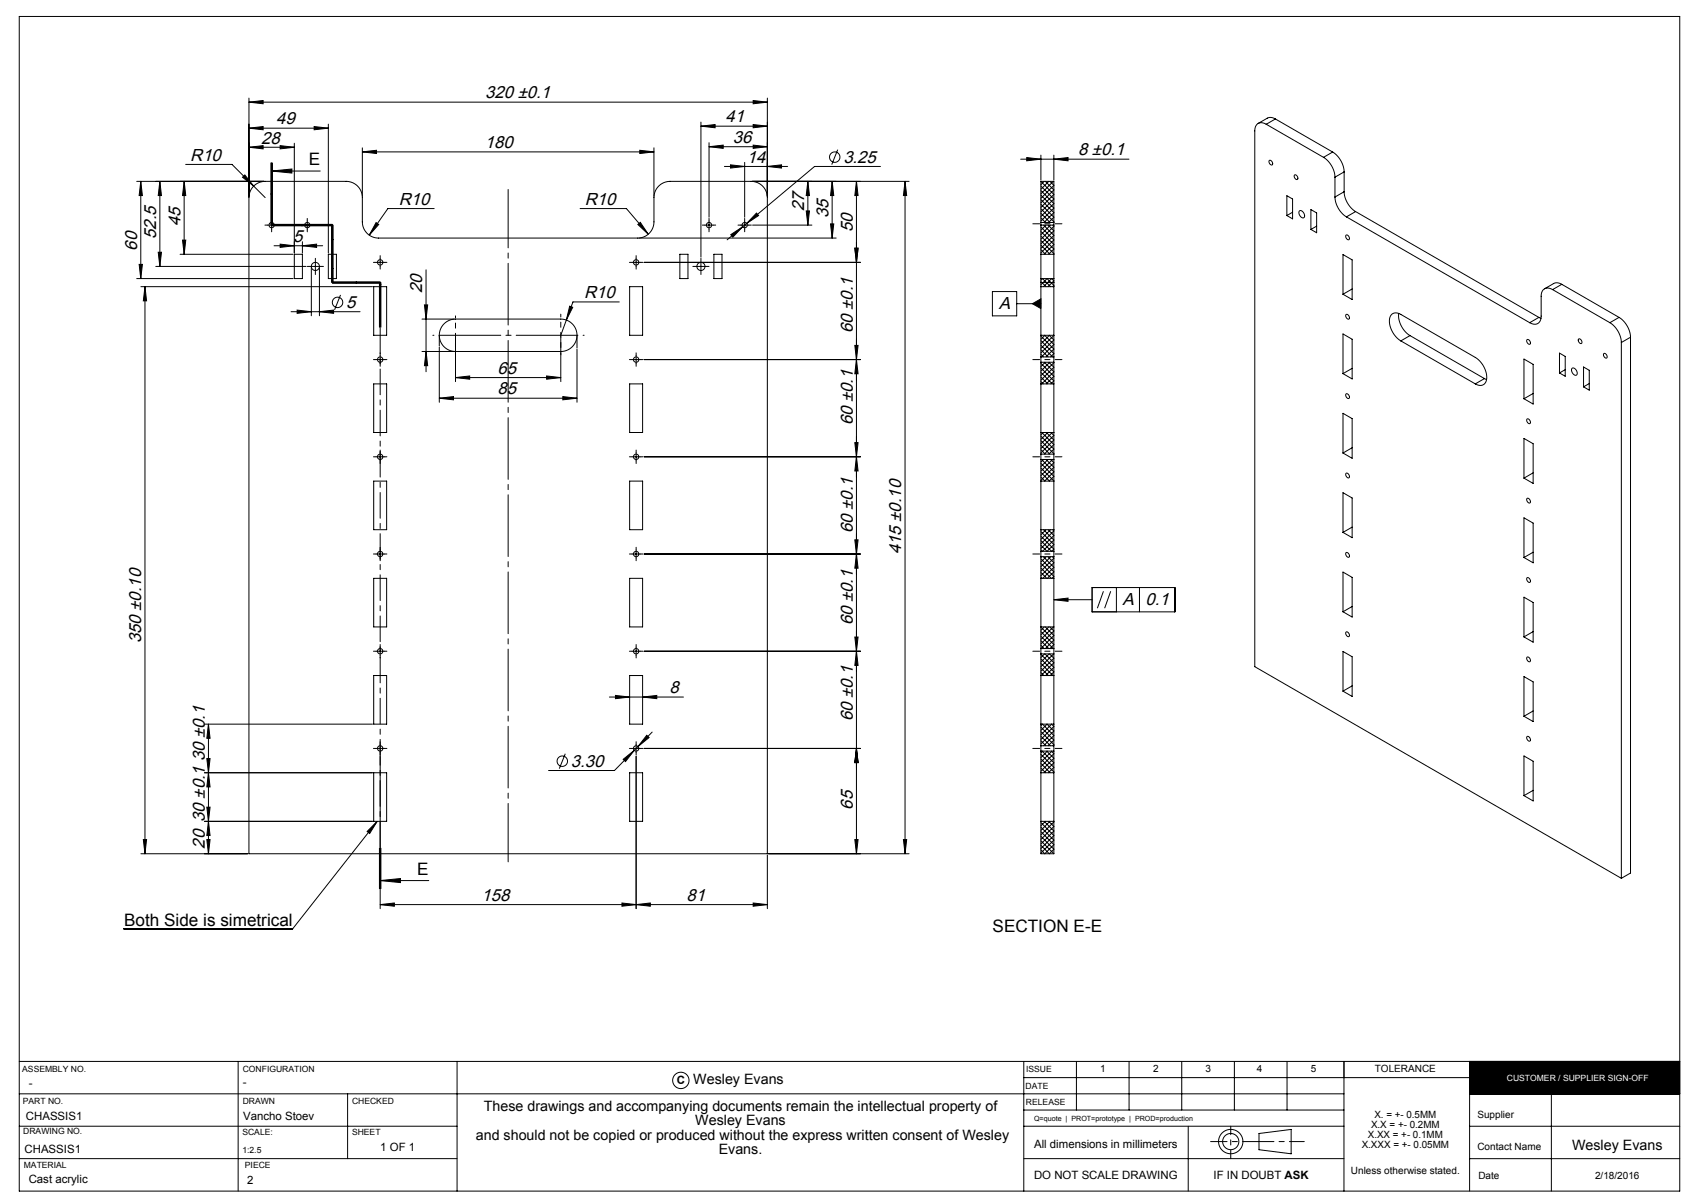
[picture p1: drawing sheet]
<svg xmlns="http://www.w3.org/2000/svg" width="420mm" height="297mm" viewBox="0 0 420 297" stroke-linecap="round" stroke-linejoin="round" font-family="sans-serif">
<g fill="none" stroke="#000" stroke-width=".25">
<path d="M4.8 4.1h410v290h-410zM61.5 25.2l3.5-.4v.8zM61.5 36.4l3.5-.4v.8zM61.5 31.6l3.5-.4v.8zM61.5 24.2v24.3M61.5 25.2h128M61.5 36.4h11.2M61.5 31.6h19.6M69.2 36l3.5 .4-3.5 .4zM72.7 35.4v27.1M77.6 31.2l3.5 .4-3.5 .4zM81.1 30.6v31.9"/>
<path d="M89.5 37.5l3.5-.4v.8zM89.5 36.5v12M89.5 37.5h72M158 37.1l3.5 .4-3.5 .4zM161.5 36.5v12M173.1 31.1l3.5-.4v.8zM173.1 30.1v33.4M173.1 31.1h16.4M175.1 36.2l3.5-.4v.8zM175.1 35.2v18.4M175.1 36.2h14.4M186 24.8l3.5 .4-3.5 .4z"/>
<path d="M186 30.7l3.5 .4-3.5 .4zM186 35.8l3.5 .4-3.5 .4zM189.5 24.2v24.3M206.8 37l-1.4 3.6M252 39.3h26.8M253.5 38.9l3.5 .4-3.5 .4zM257 38.3v6.2M260.2 39.3l3.5-.4v.8zM260.2 38.3v6.2M312.7 30.7a1.72 1.72 0 0 0-2-.2 1.72 1.72 0 0 0-.9 1.8v132.3l90.5 52.2M312.7 30.7l14.1 8.1M313.4 39.6a.65 .65 0 0 1 .7 .4 .65 .65 0 0 1-.1 .7l-.3-.1a.81 .81 0 0 1-.3-1z"/>
<path d="M314.9 29.4a1.99 1.99 0 0 0-2-.2l-2.2 1.3M314.9 29.4l14.2 8.1M314.9 29.4l-2.2 1.3M326.8 38.8a6.3 6.3 0 0 1 2.8 4.9M329.1 37.5a6.3 6.3 0 0 1 2.8 4.9M329.1 37.5l-2.3 1.3M33.8 44.8h31.4M34.8 44.8l.4 3.5h-.8zM34.8 44.8v24M39.5 44.8v21M39.5 44.8l.4 3.5h-.8zM45.1 59.3h.8l-.4 3.5z"/>
<path d="M45.5 44.8v18M45.5 44.8l.4 3.5h-.8zM45.8 40.6h11.5l5.3 5.3M59.9 43.8l.5-.6 2.2 2.7zM62.6 46a4 4 0 0 1 2.9-1.2h20a4 4 0 0 1 4 4v6a4 4 0 0 0 4 4h64a4 4 0 0 0 4-4v-6a4 4 0 0 1 4-4h20a4 4 0 0 1 4 4v162h-128v-162l.3-1.6zM62.6 45.9l2.9 2.9M66.1 55.6h16v14.2h11.8v11M66.9 40.2v7.7zM66.9 47.9v7.7M67.1 40.2v16.4M67.1 55.8h15M67.1 55.4h15"/>
<path d="M67.1 42.2h12M67.1 42.2l5-.5v1zM67.2 40.2v15.4M74.7 59.7v2.8M75.9 54.6v2M81.9 55.6v14.2M82.2 55.6v14.2M92.9 55l.6 .4-2.3 2.7zM107.2 51.5h-11.4l-4.6 6.6M143.2 51.5h11.5l5.4 6.3M157.5 55.4l.6-.5 2 2.9zM157.8 58.8h48.7"/>
<path d="M174.1 55.6h2M175.1 54.6v2M178.9 41.1h15.6M180.4 40.7l3.5 .4-3.5 .4zM180.4 57.9l3-1.9-2.5 2.6zM182.9 55.6h2M183.9 40.1v13.5M183.9 54.6v2M185.8 44.8h38.7M185.8 55.6h14.7M186.8 52.6l.5 .6-2.9 2zM189.5 41.1l3.5-.4v.8z"/>
<path d="M199.1 52.1h.8l-.4 3.5zM199.5 44.8l.4 3.5h-.8zM199.5 44.8v10.8M205.1 55.3h.8l-.4 3.5zM205.5 44.8l.4 3.5h-.8zM205.5 44.8v14M211.5 44.8l.4 3.5h-.8zM211.5 44.8v166M217.4 41.1h-16.3l-21.6 18.1M223.5 44.8v166M223.5 44.8l.4 3.5h-.8zM257 49.3l3.2 3.2-2.4 2.4"/>
<path d="M257 50.4l3.2 3.2-1.3 1.3M257 51.5l3.2 3.2-.2 .2M257 56l3.2 3.2-3.2 3.2M257 57.2l3.2 3.2-2.4 2.4M257 58.3l3.2 3.2-1.3 1.3M257 59.4l3.2 3.2-.2 .2M257 54.9h.1M257 53.8l1.1 1.1M257 52.7l2.3 2.2M257 44.8l3.2 3.2-3.2 3.2M257 45.9l3.2 3.2-3.2 3.2M257 47.1l3.2 3.2-3.2 3.2"/>
<path d="M257 48.2l3.2 3.2-3.2 3.2M257 54.9v.7M257 55.6h3.2M257 54.9v-10.1h3.2v10.1M257 55.6v32.5M257 54.9h3.2M257.1 55.6l-.1 .1M257.7 55.6l2.5 2.5-3.2 3.2M257.8 44.8l-.8 .8M258.1 44.8l2.1 2.1-3.2 3.2M258.3 55.6l-1.3 1.2M258.8 55.6l1.4 1.4-3.2 3.2"/>
<path d="M259 44.8l-2 1.9M259.2 44.8l1 1-3.2 3.2M259.4 55.6l-2.4 2.3M259.9 55.6l.3 .3-3.2 3.2M260.1 44.8l-3.1 3M260.2 54.9v.7M260.2 55.6v32.5M317.7 48.3l1.5 .8v4.9l-1.5-.8zM319.2 52.4l-1.5 .8M319.6 43.2a.65 .65 0 0 1 .7 .4 .65 .65 0 0 1-.1 .7l-.3-.1a.81 .81 0 0 1-.3-1zM320.8 52.1a1.04 1.04 0 0 1 1.1 .5 1.04 1.04 0 0 1-.1 1.2 1.27 1.27 0 0 1-1-1.7zM323.7 51.7l1.4 .9v4.9l-1.4-.9z"/>
<path d="M325.1 55.8l-1.4 .8M329.6 48.6a6.2 6.2 0 0 0 2.8 4.9M329.6 43.7v4.9M331.9 47.3a6.3 6.3 0 0 0 2.8 4.9M331.9 42.4l-2.3 1.3M331.9 47.3l-2.3 1.3M331.9 42.4v4.9M332.4 58.1a.65 .65 0 0 1 .7 .3 .65 .65 0 0 1-.2 .8l-.3-.2a.78 .78 0 0 1-.2-.9zM332.4 53.5l45.3 26.2M334.7 52.2l-2.3 1.3M334.7 52.2l45.3 26.2M33.8 68.8h38.6"/>
<path d="M34.4 65.3h.8l-.4 3.5zM34.8 70.8h57.2M35.8 70.8l.4 3.5h-.8zM35.8 70.8v140M38.5 65.8h37.1M39.1 62.3h.8l-.4 3.5zM44.5 62.8h27.9M67.7 60.7h12M69.2 60.3l3.5 .4-3.5 .4zM71.9 77h17M72.7 62.8h2v6h-2zM73.4 76.6l3.5 .4-3.5 .4z"/>
<path d="M74.7 60.7l3.5-.4v.8zM76.9 65.8h2M76.9 66.1v11.9M77.9 64.8v2M78.9 77l3.5-.4v.8zM78.9 66.1v11.9M81.1 62.8h2v6h-2zM82.1 69.9h11.8M82.1 69.6h11.8M84.1 72.8l-1.5 3.7M92.3 70.8h3.2v12h-3.2zM92.9 64.8h2"/>
<path d="M93.7 69.8v11M93.9 63.8v2M94 69.8v11M104.2 78.8h8M104.8 75.3h.8l-.4 3.5zM105.2 66.6v25.2M140.7 75.6l.7 .3-1.6 3.1zM152.9 74.5h-11.4l-3 8.3M155.5 70.8h3.2v12h-3.2zM156.1 64.8h2M157.1 63.8v2M159 64.8h53.5"/>
<path d="M167.9 62.8h2v6h-2zM172.1 65.8h2M173.1 64.8v2M176.3 62.8h2v6h-2zM211.1 61.3h.8l-.4 3.5zM245 72h6v6h-6zM251 75h6M254.9 75l2.1-1.2v2.4zM257 69.2l.4-.4 2 2M257 70.3l1.5-1.5 1.7 1.7-.3 .3M257 69.5l1.3 1.3M257 70.6l.2 .2"/>
<path d="M257 62.8h.1M257 61.6l1.1 1.2M257 60.5l2.3 2.3M257 69.8h3.2M257 70.8h3.2M257 62.8h3.2M257 68.8h3.2M257.7 70.8l2-2 .5 .5-1.4 1.5M331.6 62.8l2.3 1.4v9.8l-2.3-1.4zM332.4 77.7a.65 .65 0 0 1 .7 .3 .65 .65 0 0 1-.2 .8l-.3-.2a.78 .78 0 0 1-.2-.9zM333.9 71.3l-2.3 1.3M345.4 77.4a6 6 0 0 0 2.7 5.5"/>
<path d="M380 78.4l.5 .2M380 78.4l-2.3 1.3M383.4 71.5a1.72 1.72 0 0 0-2-.2 1.72 1.72 0 0 0-.9 1.8v4.9a1.72 1.72 0 0 1-.8 1.9 1.72 1.72 0 0 1-2-.2M383.4 71.5l14.1 8.2M385.6 70.2a1.99 1.99 0 0 0-2-.2l-2.2 1.3M385.6 70.2l-2.2 1.3M385.6 70.2l14.2 8.2M397.5 79.7a6.2 6.2 0 0 1 2.8 4.9M399.8 78.4a6.2 6.2 0 0 1 2.8 4.9M399.8 78.4l-2.3 1.3M92.3 94.8h3.2v12h-3.2zM92.9 88.8h2"/>
<path d="M93.9 87.8v2M104.2 86.8h8M105.2 86.8l.4 3.5h-.8zM108.5 98.3l3.5-.4v.8zM108.5 82.8v2.6M108.5 85.7v13.6M108.5 98.3h34M109.6 80a4 4 0 0 1 2.9-1.2h26a4 4 0 0 1 4 4 4 4 0 0 1-4 4h-26a4 4 0 0 1-3.7-2.4 4 4 0 0 1 .8-4.4zM112.5 93.2l3.5-.4v.8zM112.5 83.1v11.1M112.5 93.2h26M135 92.8l3.5 .4-3.5 .4z"/>
<path d="M138.5 83.1v11.1M139 97.9l3.5 .4-3.5 .4zM142.5 82.8v3.1M142.5 86.2v13.1M155.5 94.8h3.2v12h-3.2zM156.1 88.8h2M157.1 87.8v2M159 88.8h53.5M211.1 85.3h.8l-.4 3.5zM211.5 88.8l.4 3.5h-.8zM257 83l3.2 3.2-1.9 1.9M257 84.1l3.2 3.2-.8 .8"/>
<path d="M257 87.5l.7 .6M257 86.3l1.8 1.8M257 85.2l2.9 2.9M257 89.7l3.2 3.2-1.9 1.9M257 90.8l3.2 3.2-.7 .8M257 94.2l.6 .6M257 93.1l1.7 1.7M257 92l2.8 2.8M257 88.1v1.3M257 89.4v22.7M257 82.8h3.2M257 94.8h3.2"/>
<path d="M257 88.1h3.2M257 89.4h3.2M257.9 89.4l2.3 2.4-3 3M257.9 82.8l2.3 2.3-3.1 3M258 82.8l-1 1M258.1 89.4l-1.1 1.1M259 89.4l1.2 1.3-3.2 3.2M259.1 82.8l1.1 1.1-3.2 3.2M259.1 82.8l-2.1 2.1M259.2 89.4l-2.2 2.2M260.1 89.4l.1 .1-3.2 3.2M260.2 82.8h.1"/>
<path d="M260.2 82.8l-3.2 3.2M260.2 88.1v1.3M260.2 89.4v22.7M331.6 82.4l2.3 1.4v9.8l-2.3-1.4zM332.4 97.2a.65 .65 0 0 1 .7 .4 .65 .65 0 0 1-.2 .8l-.3-.2a.78 .78 0 0 1-.2-1zM333.9 90.9l-2.3 1.3M345.9 84.2a5.6 5.6 0 0 1-2.6-6.2 1.7 1.7 0 0 1 2.6-.4l18.4 10.6a5.6 5.6 0 0 1 2.5 6.2 1.7 1.7 0 0 1-2.5 .4M345.9 84.2l18.4 10.6M348.1 82.9l-2.2 1.3M348.1 82.9l18.4 10.6M366.5 93.5l.5 .2M366.5 93.5l-2.2 1.3"/>
<path d="M376.3 88.6l2.3 1.4v9.8l-2.3-1.4zM377.1 83.9a.65 .65 0 0 1 .7 .3 .65 .65 0 0 1-.2 .8l-.3-.2a.78 .78 0 0 1-.2-.9zM378.6 97.1l-2.3 1.3M385.1 87.2l1.4 .8v4.9l-1.4-.8zM386.5 91.3l-1.4 .8M388.2 90.9a1.04 1.04 0 0 1 1 .6 1.04 1.04 0 0 1-.1 1.2 1.27 1.27 0 0 1-.9-1.8zM389.8 83.7a.65 .65 0 0 1 .7 .4 .65 .65 0 0 1-.2 .7l-.2-.1a.81 .81 0 0 1-.3-1zM391 90.6l1.4 .8v4.9l-1.4-.8zM392.4 94.7l-1.4 .8M396 87.3a.65 .65 0 0 1 .7 .4 .65 .65 0 0 1-.1 .7l-.3-.1a.81 .81 0 0 1-.3-1zM400.3 84.6v132.2M402.6 83.3l-2.3 1.3"/>
<path d="M402.6 83.3v132.2l-2.3 1.3M92.3 118.8h3.2v12h-3.2zM92.9 112.8h2M93.9 111.8v2M155.5 118.8h3.2v12h-3.2zM156.1 112.8h2M157.1 111.8v2M159 112.8h53.5M211.1 109.3h.8l-.4 3.5zM211.5 112.8l.4 3.5h-.8zM257 115.5l3.2 3.3h-3.2M257 107.7l3.2 3.2-1.2 1.2"/>
<path d="M257 108.8l3.2 3.2-.1 .1M257 111l1.1 1.1M257 109.9l2.2 2.2M257 114.4l3.2 3.2-1.2 1.2M257 117.8l1 1M257 116.7l2.1 2.1M257 112.1v1.3M257 113.4v22.7M257 106.8h3.2M257 112.1h3.2M257 113.4h3.2M257.2 113.4l3 3.1-2.3 2.3"/>
<path d="M257.2 106.8l3 2.9-2.4 2.4M257.6 106.8l-.6 .5M257.6 113.4l-.6 .7M258.3 113.4l1.9 2-3.2 3.2M258.4 106.8l1.8 1.8-3.2 3.2M258.7 106.8l-1.7 1.7M258.8 113.4l-1.8 1.8M259.4 113.4l.8 .8-3.2 3.2M259.5 106.8l.7 .7-3.2 3.2M259.8 106.8l-2.8 2.8M259.9 113.4l-2.9 2.9M260.2 112.1v1.3"/>
<path d="M260.2 113.4v22.7M331.6 102l2.3 1.4v9.7l-2.3-1.3zM332.4 116.8a.65 .65 0 0 1 .7 .4 .65 .65 0 0 1-.2 .8l-.3-.2a.78 .78 0 0 1-.2-1zM333.9 110.5l-2.3 1.3M376.3 108.2l2.3 1.4v9.8l-2.3-1.4zM377.1 103.5a.65 .65 0 0 1 .7 .3 .65 .65 0 0 1-.2 .8l-.3-.2a.78 .78 0 0 1-.2-.9zM378.6 116.7l-2.3 1.3M92.9 136.8h2M93.9 135.8v2M156.1 136.8h2M157.1 135.8v2M159 136.8h53.5"/>
<path d="M211.1 133.3h.8l-.4 3.5zM211.5 136.8l.4 3.5h-.8zM257 131.2l3.2 3.2-1.7 1.7-1.5-1.5M257 132.4l3.2 3.2-.5 .5M257 133.5l2.6 2.6M257 138l3.2 3.2-1.6 1.6M257 139.1l3.2 3.2-.5 .5M257 136.1v1.3M257 137.4v22.7M257 130.8h3.2M257 136.1h3.2M257 137.4h3.2"/>
<path d="M257.1 130.8l-.1 .1M257.2 137.4l-.2 .2M257.6 137.4l2.6 2.7-2.7 2.7M257.7 130.8l2.5 2.5-2.8 2.8-.4-.4M258.3 130.8l-1.3 1.2M258.3 137.4l-1.3 1.4M258.7 137.4l1.5 1.5-3.2 3.2M258.8 130.8l1.4 1.4-3.2 3.2M259.4 130.8l-2.4 2.4M259.5 137.4l-2.5 2.5M259.8 137.4l.4 .4-3.2 3.2M259.9 130.8l.3 .3-3.2 3.2"/>
<path d="M260.2 136.1v1.3M260.2 137.4v22.7M331.6 121.6l2.3 1.3v9.8l-2.3-1.3zM332.4 136.4a.65 .65 0 0 1 .7 .4 .65 .65 0 0 1-.2 .8l-.3-.2a.78 .78 0 0 1-.2-1zM333.9 130.1l-2.3 1.3M376.3 127.8l2.3 1.3v9.8l-2.3-1.3zM377.1 123a.65 .65 0 0 1 .7 .4 .65 .65 0 0 1-.2 .8l-.3-.2a.78 .78 0 0 1-.2-1zM378.6 136.3l-2.3 1.3M92.3 142.8h3.2v12h-3.2zM93.9 159.8v2M155.5 142.8h3.2v12h-3.2zM157.1 159.8v2"/>
<path d="M211.1 157.3h.8l-.4 3.5zM257 154.8l3.2 3.2-2.1 2.1M257 155.9l3.2 3.2-1 1M257 159.3l.8 .8M257 158.2l1.9 1.9M257 157.1l3.1 3M257 142.5l.3 .3M257 141.3l1.4 1.5M257 140.2l2.6 2.6M257 154.8h3.2M257 142.8h3.2M257.8 154.8l-.8 .8"/>
<path d="M258.1 154.8l2.1 2.1-3.2 3.2M259 154.8l-2 1.9M259.2 154.8l1 1-3.2 3.2M260.1 154.8l-3.1 3M260.2 148.1h9.5M260.2 148.1l3.5-.4v.8zM269.7 145.1h20.4v6h-20.4zM272.5 146l-1.5 4.2M274.2 146l-1.4 4.2M275.7 145.1v6M281.4 145.1v6M331.6 141.2l2.3 1.3v9.8l-2.3-1.3z"/>
<path d="M332.4 156a.65 .65 0 0 1 .7 .4 .65 .65 0 0 1-.2 .8l-.3-.2a.78 .78 0 0 1-.2-1zM333.9 149.7l-2.3 1.3M376.3 147.4l2.3 1.3v9.8l-2.3-1.3zM377.1 142.6a.65 .65 0 0 1 .7 .4 .65 .65 0 0 1-.2 .8l-.3-.2a.78 .78 0 0 1-.2-1zM378.6 155.9l-2.3 1.3M50.5 178.8h41.5M51.5 178.8l.4 3.5h-.8zM51.5 178.8v32M92.3 166.8h3.2v12h-3.2zM92.9 160.8h2M150.5 172.1h18.3M152 171.7l3.5 .4-3.5 .4z"/>
<path d="M155.5 166.8h3.2v12h-3.2zM156.1 160.8h2M158.7 172.1l3.5-.4v.8zM159 160.8h53.5M211.5 160.8l.4 3.5h-.8zM257 179.2l.4-.4 2.8 2.8-2.5 2.5M257 179.5l3.2 3.2-1.4 1.4M257 161.6l3.2 3.2-2 2M257 162.7l3.2 3.2-.9 .9M257 166l.7 .8M257 164.9l1.9 1.9M257 163.8l3 3"/>
<path d="M257 160.1v1.3M257 161.4v22.7M257 178.8h3.2M257 160.1h3.2M257 161.4h3.2M257.9 161.4l-.9 .9M258 161.4l2.2 2.2-3.2 3.2h3.2M259 161.4l-2 2.1M259.1 161.4l1.1 1.1-3.2 3.2M260.2 161.4l-3.2 3.2M260.2 160.1v1.3M260.2 161.4v22.7"/>
<path d="M331.6 160.8l2.3 1.3v9.8l-2.3-1.3zM333.9 169.3l-2.3 1.3M376.3 167l2.3 1.3v9.8l-2.3-1.3zM377.1 162.2a.65 .65 0 0 1 .7 .4 .65 .65 0 0 1-.2 .8l-.3-.2a.78 .78 0 0 1-.2-1zM378.6 175.5l-2.3 1.3M50.5 190.8h41.5M51.1 199.3h.8l-.4 3.5zM51.1 187.3h.8l-.4 3.5zM51.5 190.8l.4 3.5h-.8zM92.3 190.8h3.2v12h-3.2zM92.9 184.8h2M93.9 183.8v2"/>
<path d="M93.9 186.7v37.6M139.6 186.1l-1.5 3.7M153.9 187.5l2.7-2.3-2.2 2.8zM155.5 190.8h3.2v12h-3.2zM156.1 184.8h2M157.1 183.8v2M157.1 186.7v37.6M159 184.8h53.5M159.7 181.5l.6 .6-2.8 2.2zM161 180.7l-9.3 9.5h-16.3M211.5 184.8l.4 3.5h-.8zM257 190.7l3.2 .1"/>
<path d="M257 180.3l1.5-1.5 1.7 1.7-3.2 3.2M257 181.4l2.7-2.6 .5 .5-3.2 3.2M257 180.6l3.2 3.2-.3 .3M257 184l.1 .1M257 182.9l1.2 1.2M257 181.8l2.4 2.3M257 186.2l3.2 3.2-1.3 1.4M257 187.4l3.2 3.2-.2 .2M257 189.6l1.2 1.2M257 188.5l2.3 2.3M257 184.1v1.3M257 185.4v25.4h3.2"/>
<path d="M257 184.1h3.2M257 185.4h3.2M257.3 185.4l2.9 2.9-2.4 2.5M257.5 185.4l-.5 .5M258.4 185.4l1.8 1.8-3.2 3.2M258.6 185.4l-1.6 1.6M259.6 185.4l.6 .7-3.2 3.2M259.7 185.4l-2.7 2.8M260.2 184.1v1.3M260.2 185.4v25.4M376.3 186.6l2.3 1.3v9.8l-2.3-1.3zM377.1 181.8a.65 .65 0 0 1 .7 .4 .65 .65 0 0 1-.2 .8l-.3-.2a.78 .78 0 0 1-.2-1z"/>
<path d="M378.6 195.1l-2.3 1.3M34.8 210.8h26.4M35.4 207.3h.8l-.4 3.5zM50.5 202.8h41.5M51.1 207.3h.8l-.4 3.5zM51.5 202.8l.4 3.5h-.8zM93.1 202.8l-20.8 26.5h-41.7M93.1 202.8l-1.8 3-.6-.5zM93.7 209.4v10M93.9 217.4h12M93.9 217.4l5-.5v1zM94 209.4v10"/>
<path d="M189.5 211.1v13.2M189.8 210.8h34.7M211.1 207.3h.8l-.4 3.5zM223.1 207.3h.8l-.4 3.5zM257 203.1l3.2 3.2-3.2 3.2M257 204.2l3.2 3.2-3.2 3.2M257 205.3l3.2 3.2-2.2 2.3-1-1M257 206.5l3.2 3.2-1.1 1.1-2.1-2.1M257 207.6l3.2 3.2M257 202.8h3.2M257.8 202.8l2.4 2.4-3.2 3.2M258.1 202.8l-1.1 1.1"/>
<path d="M258.9 202.8l1.3 1.2-3.2 3.2M259.2 202.8l-2.2 2.2M260.1 202.8l.1 .1-3.2 3.2M93.9 223.3l3.5-.4v.8zM153.6 222.9l3.5 .4-3.5 .4zM157.1 223.3l3.5-.4v.8zM186 222.9l3.5 .4-3.5 .4zM189.5 223.3h-95.6M4.8 270h327M4.8 278h108.1M4.8 262h410M58.8 262v32.1"/>
<path d="M85.8 270v16M112.9 262v32.1M252.8 278h79M252.8 262v32.1M252.8 274h79M252.8 266h110.1M265.8 262v12M278.8 262v12M291.8 262v12M293.4 278v16.1M304.8 262v12M310.9 279.8l7.9-1v6.1l-7.9-1.1z"/>
<path d="M317.8 262v12M331.8 262v32.1M362.9 270.1h51.9M362.9 278.1h51.9M362.9 262v32.1M383.1 270.1v24M4.8 286h108.1M252.8 286h79M362.9 286.1h51.9"/>
<circle cx="206.1" cy="38.8" r="1.29"/>
<circle cx="67.1" cy="55.6" r=".65"/>
<circle cx="75.9" cy="55.6" r=".65"/>
<circle cx="175.1" cy="55.6" r=".65"/>
<circle cx="183.9" cy="55.6" r=".65"/>
<circle cx="77.9" cy="65.8" r="1"/>
<circle cx="83.3" cy="74.7" r="1.29"/>
<circle cx="93.9" cy="64.8" r=".66"/>
<circle cx="157.1" cy="64.8" r=".66"/>
<circle cx="173.1" cy="65.8" r="1"/>
<circle cx="93.9" cy="88.8" r=".66"/>
<circle cx="157.1" cy="88.8" r=".66"/>
<circle cx="93.9" cy="112.8" r=".66"/>
<circle cx="157.1" cy="112.8" r=".66"/>
<circle cx="93.9" cy="136.8" r=".66"/>
<circle cx="157.1" cy="136.8" r=".66"/>
<circle cx="93.9" cy="160.8" r=".66"/>
<circle cx="157.1" cy="160.8" r=".66"/>
<circle cx="93.9" cy="184.8" r=".66"/>
<circle cx="138.8" cy="187.9" r="1.29"/>
<circle cx="157.1" cy="184.8" r=".66"/>
<circle cx="168.1" cy="266.7" r="2.02"/>
<circle cx="303.9" cy="281.8" r="3"/>
<circle cx="303.9" cy="281.8" r="2"/>
</g>
<path d="M310.9 281.8h-12" fill="none" stroke="#000" stroke-width=".25" stroke-dasharray="15.2 1.3 1.3 1.3" stroke-dashoffset="11.2"/>
<path d="M310.9 281.8h11.1" fill="none" stroke="#000" stroke-width=".25" stroke-dasharray="15.2 1.3 1.3 1.3" stroke-dashoffset="11.6"/>
<path d="M303.9 278v8" fill="none" stroke="#000" stroke-width=".25" stroke-dasharray="15.2 1.3 1.3 1.3" stroke-dashoffset="13.1"/>
<path d="M362.9 262h51.9v8.4h-51.9z" fill-rule="evenodd" fill="#000"/>
<g fill="none" stroke="#000" stroke-width=".25" stroke-dasharray="15.2 1.3 1.3 1.3">
<path d="M66.1 55.6h-.7M67.1 54.6v-.7M67.1 56.6v.6M68.1 55.6h.6M74.9 55.6h-.7M75.9 54.6v-.7M75.9 56.6v.6M76.9 55.6h.6M174.1 55.6h-.7M175.1 54.6v-.7M175.1 56.6v.6M176.1 55.6h.6"/>
<path d="M182.9 55.6h-.7M183.9 54.6v-.7M183.9 56.6v.6M184.9 55.6h.6M76.9 65.8h-1M77.9 64.8v-1M77.9 66.8v1M78.9 65.8h1M92.9 64.8h-.7M93.9 63.8v-.7M93.9 65.8v.6M94.9 64.8h.6"/>
<path d="M156.1 64.8h-.7M157.1 63.8v-.7M157.1 65.8v.6M158.1 64.8h.6M172.1 65.8h-1M173.1 64.8v-1M173.1 66.8v1M174.1 65.8h1M92.9 88.8h-.7M93.9 87.8v-.7M93.9 89.8v.6M94.9 88.8h.6"/>
<path d="M156.1 88.8h-.7M157.1 87.8v-.7M157.1 89.8v.6M158.1 88.8h.6M92.9 112.8h-.7M93.9 111.8v-.7M93.9 113.8v.6M94.9 112.8h.6M156.1 112.8h-.7M157.1 111.8v-.7M157.1 113.8v.6M158.1 112.8h.6"/>
<path d="M92.9 136.8h-.7M93.9 135.8v-.7M93.9 137.8v.6M94.9 136.8h.6M156.1 136.8h-.7M157.1 135.8v-.7M157.1 137.8v.6M158.1 136.8h.6M93.9 159.8v-.7M157.1 159.8v-.7M92.9 160.8h-.7M93.9 161.8v.6"/>
<path d="M94.9 160.8h.6M156.1 160.8h-.7M157.1 161.8v.6M158.1 160.8h.6M92.9 184.8h-.7M93.9 183.8v-.7M93.9 185.8v.6M94.9 184.8h.6M156.1 184.8h-.7M157.1 183.8v-.7M157.1 185.8v.6M158.1 184.8h.6"/>
</g>
<path d="M67.1 55.6v-15.4" fill="none" stroke="#000" stroke-width=".25" stroke-dasharray="6.3 1.3 1.3 1.3" stroke-dashoffset=".6"/>
<path d="M67.1 55.6h15" fill="none" stroke="#000" stroke-width=".25" stroke-dasharray="6.3 1.3 1.3 1.3" stroke-dashoffset=".8"/>
<path d="M82.1 62.8v-7.2" fill="none" stroke="#000" stroke-width=".25" stroke-dasharray="6.3 1.3 1.3 1.3" stroke-dashoffset="4.7"/>
<path d="M82.1 62.8v7" fill="none" stroke="#000" stroke-width=".25" stroke-dasharray="6.3 1.3 1.3 1.3" stroke-dashoffset="3.5"/>
<path d="M82.1 69.8h11.8" fill="none" stroke="#000" stroke-width=".25" stroke-dasharray="6.3 1.3 1.3 1.3" stroke-dashoffset="2.4"/>
<path d="M93.9 70.8v-1M93.9 70.8v148.6" fill="none" stroke="#000" stroke-width=".25" stroke-dasharray="6.3 1.3 1.3 1.3"/>
<path d="M125.5 212.8v-166" fill="none" stroke="#000" stroke-width=".25" stroke-dasharray="15.2 1.3 1.3 1.3" stroke-dashoffset=".8"/>
<path d="M106.9 82.8h37.3" fill="none" stroke="#000" stroke-width=".25" stroke-dasharray="15.2 1.3 1.3 1.3" stroke-dashoffset="-1.5"/>
<path d="M255 55.3h7.2M255 88.8h7.2M255 112.8h7.2M255 136.8h7.2M255 160.8h7.2M255 184.8h7.2" fill="none" stroke="#000" stroke-width=".25" stroke-dasharray="15.2 1.3 1.3 1.3" stroke-dashoffset="13.5"/>
<path d="M138.5 82.8v-5.2" fill="none" stroke="#000" stroke-width=".25" stroke-dasharray="15.2 1.3 1.3 1.3" stroke-dashoffset="14.5"/>
<path d="M112.5 82.8v-4.8M112.5 82.8v4.8M138.5 82.8v4.8" fill="none" stroke="#000" stroke-width=".25" stroke-dasharray="15.2 1.3 1.3 1.3" stroke-dashoffset="14.7"/>
<g fill="#000">
<path d="M93.1 202.8l-1.8 3-.6-.5z"/>
<path d="M61.5 25.2l3.5-.4v.8zM186 24.8l3.5 .4-3.5 .4zM59.9 43.8l2.7 2.1-2.2-2.7zM157.5 55.4l2.6 2.4-2-2.9zM92.9 55l-1.7 3.1 2.3-2.7zM93.9 223.3l3.5-.4v.8zM153.6 222.9l3.5 .4-3.5 .4zM73.4 76.6l3.5 .4-3.5 .4zM78.9 77l3.5-.4v.8zM152 171.7l3.5 .4-3.5 .4zM158.7 172.1l3.5-.4v.8zM61.5 36.4l3.5-.4v.8zM69.2 36l3.5 .4-3.5 .4zM61.5 31.6l3.5-.4v.8zM77.6 31.2l3.5 .4-3.5 .4zM140.7 75.6l-.9 3.4 1.6-3.1zM112.5 93.2l3.5-.4v.8zM135 92.8l3.5 .4-3.5 .4zM159.7 181.5l-2.2 2.8 2.8-2.2zM153.9 187.5l.5 .5 2.2-2.8zM180.4 57.9l.5 .7 2.5-2.6zM186.8 52.6l-2.4 2.6 2.9-2z"/>
<path d="M89.5 37.5l3.5-.4v.8zM158 37.1l3.5 .4-3.5 .4z"/>
<path d="M173.1 31.1l3.5-.4v.8zM186 30.7l3.5 .4-3.5 .4z"/>
<path d="M260.2 39.3l3.5-.4v.8zM253.5 38.9l3.5 .4-3.5 .4z"/>
<path d="M199.5 44.8l.4 3.5h-.8zM199.1 52.1h.8l-.4 3.5z"/>
<path d="M205.1 55.3h.8l-.4 3.5zM205.5 44.8l.4 3.5h-.8z"/>
<path d="M223.5 44.8l.4 3.5h-.8zM223.1 207.3h.8l-.4 3.5zM211.1 85.3h.8l-.4 3.5zM211.5 112.8l.4 3.5h-.8zM211.1 109.3h.8l-.4 3.5zM211.5 136.8l.4 3.5h-.8zM211.1 133.3h.8l-.4 3.5zM211.5 160.8l.4 3.5h-.8zM211.1 157.3h.8l-.4 3.5zM211.5 184.8l.4 3.5h-.8zM211.5 184.8l.4 3.5h-.8zM211.1 207.3h.8l-.4 3.5zM51.5 190.8l.4 3.5h-.8zM51.1 199.3h.8l-.4 3.5zM211.1 61.3h.8l-.4 3.5zM211.5 88.8l.4 3.5h-.8zM39.5 44.8l.4 3.5h-.8zM39.1 62.3h.8l-.4 3.5zM45.5 44.8l.4 3.5h-.8zM45.1 59.3h.8l-.4 3.5zM34.8 44.8l.4 3.5h-.8zM34.4 65.3h.8l-.4 3.5zM104.8 75.3h.8l-.4 3.5zM105.2 86.8l.4 3.5h-.8z"/>
<path d="M74.7 60.7l3.5-.4v.8zM69.2 60.3l3.5 .4-3.5 .4z"/>
<path d="M211.1 61.3h.8l-.4 3.5zM211.5 44.8l.4 3.5h-.8z"/>
<path d="M108.5 98.3l3.5-.4v.8zM139 97.9l3.5 .4-3.5 .4z"/>
<path d="M51.1 187.3h.8l-.4 3.5zM51.5 178.8l.4 3.5h-.8z"/>
<path d="M51.1 207.3h.8l-.4 3.5zM51.5 202.8l.4 3.5h-.8zM35.4 207.3h.8l-.4 3.5zM35.8 70.8l.4 3.5h-.8z"/>
<path d="M93.9 217.4l5-.5v1zM67.1 42.2l5-.5v1zM260.2 148.1l3.5-.4v.8zM254.9 75l2.1 1.2v-2.4z"/>
<path d="M186 222.9l3.5 .4-3.5 .4zM157.1 223.3l3.5-.4v.8zM189.5 41.1l3.5-.4v.8zM180.4 40.7l3.5 .4-3.5 .4zM186 35.8l3.5 .4-3.5 .4zM175.1 36.2l3.5-.4v.8z"/>
</g>
<g font-size="4.3">
<text x="119.8" y="24.3">320 ±0.1</text>
<text x="64.5" y="35.4">28</text>
<text x="68.2" y="30.7">49</text>
<text x="179.1" y="30.2">41</text>
<text x="180.9" y="35.3">36</text>
<text x="47" y="39.7">R10</text>
<text x="119.7" y="36.6">180</text>
<text x="184.4" y="40.2">14</text>
<text x="208.2" y="40.2">3.25</text>
<text x="266.2" y="38.4">8 ±0.1</text>
<text x="98.5" y="50.6">R10</text>
<text x="144.4" y="50.6">R10</text>
<text x="198.5" y="52.2" transform="rotate(-90 198.5 52.2)">27</text>
<text x="204.5" y="53.8" transform="rotate(-90 204.5 53.8)">35</text>
<text x="38.5" y="59" transform="rotate(-90 38.5 59)">52.5</text>
<text x="44.5" y="55.9" transform="rotate(-90 44.5 55.9)">45</text>
<text x="72.3" y="59.8">5</text>
<text x="210.5" y="57.3" transform="rotate(-90 210.5 57.3)">50</text>
<text x="33.8" y="61.8" transform="rotate(-90 33.8 61.8)">60</text>
<text x="85.5" y="76">5</text>
<text x="104.3" y="72.3" transform="rotate(-90 104.3 72.3)">20</text>
<text x="144.2" y="73.6">R10</text>
<text x="246.7" y="76.4">A</text>
<text x="210.5" y="82.2" transform="rotate(-90 210.5 82.2)">60 ±0.1</text>
<text x="122.8" y="92.3">65</text>
<text x="122.8" y="97.4">85</text>
<text x="210.5" y="105" transform="rotate(-90 210.5 105)">60 ±0.1</text>
<text x="210.5" y="131.6" transform="rotate(-90 210.5 131.6)">60 ±0.1</text>
<text x="222.5" y="136.8" transform="rotate(-90 222.5 136.8)">415 ±0.10</text>
<text x="277.1" y="149.4">A</text>
<text x="282.8" y="149.4">0.1</text>
<text x="210.5" y="154.4" transform="rotate(-90 210.5 154.4)">60 ±0.1</text>
<text x="34.9" y="158.8" transform="rotate(-90 34.9 158.8)">350 ±0.10</text>
<text x="165.3" y="171.2">8</text>
<text x="210.5" y="178.1" transform="rotate(-90 210.5 178.1)">60 ±0.1</text>
<text x="50.5" y="188" transform="rotate(-90 50.5 188)">30 ±0.1</text>
<text x="141" y="189.3">3.30</text>
<text x="210.5" y="199.9" transform="rotate(-90 210.5 199.9)">65</text>
<text x="50.5" y="209.5" transform="rotate(-90 50.5 209.5)">20 30 ±0.1</text>
<text x="118.9" y="222.4">158</text>
<text x="169.5" y="222.4">81</text>
</g>
<g font-size="4.2">
<text x="76.2" y="40.8">E</text>
<text x="103" y="215.9">E</text>
<text x="30.7" y="228.5">Both Side is simetrical</text>
<text x="245.1" y="230">SECTION E-E</text>
</g>
<g font-size="3.5">
<text x="171.2" y="267.7">Wesley Evans</text>
<text x="119.4" y="274.3">These drawings and accompanying documents remain the intellectual property of</text>
<text x="117.5" y="281.4">and should not be copied or produced without the express written consent of Wesley</text>
<text x="171.7" y="277.9">Wesley Evans</text>
<text x="177.5" y="284.9">Evans.</text>
<text x="388.2" y="283.9">Wesley Evans</text>
</g>
<g font-size="2.8">
<text x="7.1" y="268.3">-</text>
<text x="60" y="268.1">-</text>
<text x="167.1" y="267.6">C</text>
<text x="6.4" y="276.5">CHASSIS1</text>
<text x="60" y="276.5">Vancho Stoev</text>
<text x="6.1" y="284.5">CHASSIS1</text>
<text x="93.9" y="284.1">1 OF 1</text>
<text x="255.3" y="283.4">All dimensions in millimeters</text>
<text x="7.1" y="292.2">Cast acrylic</text>
<text x="61" y="292.3">2</text>
<text x="255.3" y="291.1">DO NOT SCALE DRAWING</text>
<text x="299.6" y="291.1">IF IN DOUBT ASK</text>
</g>
<g font-size="2.5">
<text x="271.6" y="264.8">1</text>
<text x="284.7" y="264.8">2</text>
<text x="297.6" y="264.8">3</text>
<text x="310.3" y="264.8">4</text>
<text x="323.7" y="264.8">5</text>
<text x="339.5" y="264.8">TOLERANCE</text>
<text x="339.4" y="276">X. = +- 0.5MM</text>
<text x="364.8" y="276">Supplier</text>
<text x="337.7" y="280.9">X.XX = +- 0.1MM</text>
<text x="338.5" y="278.4">X.X = +- 0.2MM</text>
<text x="336.2" y="283.4">X.XXX = +- 0.05MM</text>
<text x="364.8" y="283.9">Contact Name</text>
<text x="333.6" y="290">Unless otherwise stated.</text>
<text x="365" y="291.1">Date</text>
<text x="393.8" y="291.1">2/18/2016</text>
</g>
<g font-size="2.1">
<text x="5.5" y="264.6">ASSEMBLY NO.</text>
<text x="59.9" y="264.6">CONFIGURATION</text>
<text x="253.3" y="268.8">DATE</text>
<text x="253.4" y="264.8">ISSUE</text>
<text x="5.6" y="272.5">PART NO.</text>
<text x="59.9" y="272.6">DRAWN</text>
<text x="86.9" y="272.6">CHECKED</text>
<text x="253.3" y="272.8">RELEASE</text>
<text x="5.7" y="280.1">DRAWING NO.</text>
<text x="59.9" y="280.3">SCALE:</text>
<text x="86.9" y="280.3">SHEET</text>
<text x="59.9" y="284.5">1:2.5</text>
<text x="5.9" y="288.5">MATERIAL</text>
<text x="60.5" y="288.5">PIECE</text>
</g>
<text font-size="2.1" fill="#fff" x="372.1" y="266.9">CUSTOMER / SUPPLIER SIGN-OFF</text>
<text font-size="1.8" x="255.3" y="276.6">Q=quote | PROT=prototype | PROD=production</text>
</svg>
